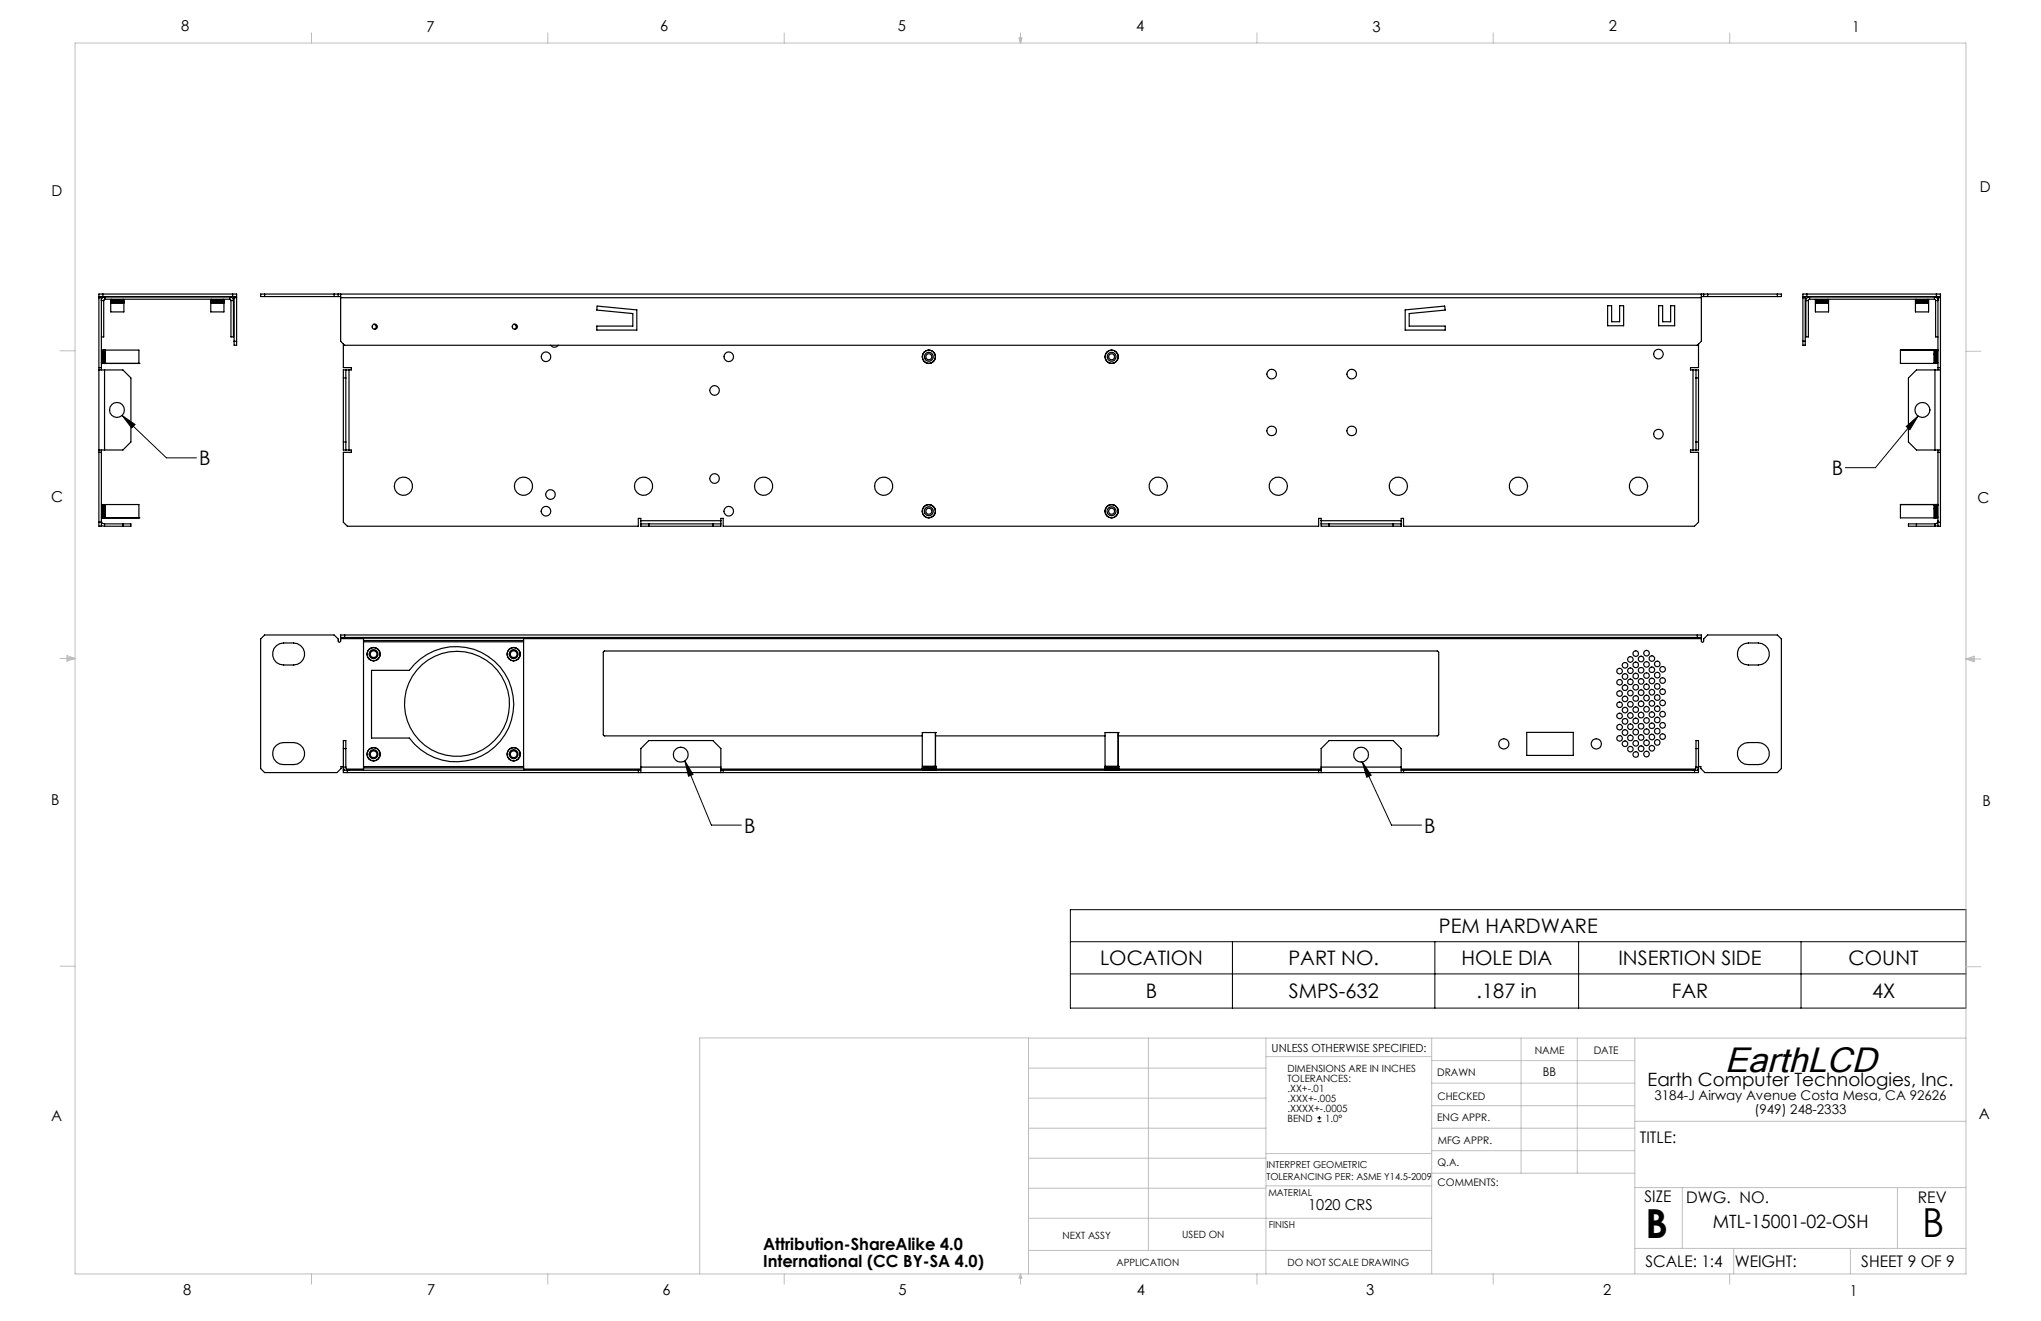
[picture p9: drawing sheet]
<svg xmlns="http://www.w3.org/2000/svg" width="432mm" height="279mm" viewBox="0 0 432 279" stroke-linecap="round" stroke-linejoin="round" font-family="sans-serif">
<g fill="none" stroke="#000" stroke-width=".21">
<path d="M25.8 87.9l9.4 8.9h6.4M25.8 87.9l2.8 1.9-.7 .7zM403.3 90.2l2.5-2.2-1.7 2.9zM405.8 88l-9 10.9h-6.4M144.9 160.9l5.6 13.6h6.3M144.9 160.9l1.7 2.9-.9 .4zM288.2 161.2l1.9 2.8-1 .4zM288.2 161.2l6.2 13.3h6.3M226.4 192.4h189.5v20.8h-189.5zM226.4 199.2h189.5M260.7 199.2v14M303.6 199.2v14"/>
<path d="M334 199.2v14M381 199.2v14M226.4 206h189.5M278.7 237.2h.8M278.7 236.4h.8M279.1 236v.9"/>
</g>
<g fill="none" stroke="#c0c0c0" stroke-width=".21">
<path d="M15.9 9.1h400v260.4h-400zM65.9 6.9v2.2M115.9 6.9v2.2M165.9 6.9v2.2M215.6 8h.6l-.3 1.1zM215.7 8l.2 1.1M215.9 6.9v2.2M216 8l-.1 1.1M265.9 6.9v2.2M315.9 6.9v2.2M365.9 6.9v2.2M12.7 74.2h3.2"/>
<path d="M415.9 74.3h3.2M12.7 139.3h3.2M14.2 139.1l1.7 .2M14.2 138.7l1.7 .6-1.7 .5zM15.9 139.3l-1.7 .3M415.9 139.4h3.2M415.9 139.4l1.8-.6v1.2zM415.9 139.4l1.8 .3M417.7 139.2l-1.8 .2M12.7 204.4h3.2M217.6 219.6v49.9M243 219.6v44.9"/>
<path d="M267.8 219.6v49.9M302.9 219.6v49.9M321.8 219.6v28.5M333.7 219.6v28.5M345.9 219.6v49.9M415.9 204.5h3.2M415.9 219.6l-267.9-.1v50M217.6 238.6h50.2M217.6 232.3h50.2M217.6 225.9h50.2M267.8 223.5h35.1M302.9 233.9h43"/>
<path d="M302.9 229.1h43M302.9 224.3h43M302.9 238.6h43M345.9 237.2h70M217.6 257.7h85.3M217.6 251.3h50.2M217.6 245h50.2M267.8 250.8h35.1M267.8 244h35.1M302.9 248.1h43M302.9 243.4h43M345.9 251.2h70"/>
<path d="M355.9 251.2v12.9M401.4 251.2v12.9M65.9 269.5v2.1M115.9 269.5v2.1M165.9 269.5v2.1M215.9 269.5v2.1M215.9 269.5l.3 .8h-.6zM217.6 264.5h85.3M265.9 269.5v2.1M315.9 269.5v2.1M345.9 264.1h70M365.9 269.5v2.1"/>
<path d="M366.8 264.1v5.4M391.5 264.1v5.4"/>
</g>
<path d="M144.9 160.9l1.7 2.9-.9 .4zM288.2 161.2l1.9 2.8-1 .4zM25.8 87.9l2.8 1.9-.7 .7zM403.3 90.2l2.5-2.2-1.7 2.9z" fill="#000"/>
<g fill="none" stroke="#000" stroke-width=".25">
<path d="M20.9 78.2h1.2M20.9 62.2h29.2v.5h-29.2zM20.9 63h.5M20.9 63v48.3h.5v-16.1M20.9 77.8h.5M21 62.7l-.1 .3M21.4 76.7h.2M21.4 74.2h.2M21.4 63v15.2M21.6 76.9h.1M21.6 76.9v-2.9h.2v2.9M21.6 76.9h.2"/>
<path d="M21.7 62.7l-.3 .3M21.8 62.2v.5M21.8 76.9h.1M21.8 76.8h.1M21.8 74.1h.1M21.9 76.9h.1M21.9 76.9v-2.9h.3v2.9M21.9 76.9h.3M21.9 63.6v7.7h-.5M22.1 78.2h3.9l1.7 1.7v13.6l-1.7 1.7h-3.9M22.1 78.2v17M22.2 76.9h.1"/>
<path d="M22.2 76.8h.1M22.2 74.1h.1M22.2 62.8a.73 .73 0 0 0-.8 .8h.5M22.2 63.3l-.3 .3M22.2 62.8v.5M22.2 62.8h26.4M22.2 63.3h26.4M22.3 76.9h.1M22.3 76.9v-2.9h7.1v2.9M22.3 76.9h7.1M23.4 63.4h2.8v.2h-2.8zM23.4 63.8h2.8v.2h-2.8z"/>
<path d="M23.4 64.1h2.8v1.9h-2.8zM23.5 63.6v.2M23.5 64v.1M23.6 63.3v.1M26.1 63.3v.1M26.1 63.6v.2M26.1 64v.1M29.4 76.9h.1M44.6 63.8h2.8v.2h-2.8zM44.6 63.4h2.8v.2h-2.8zM44.6 64.1h2.8v1.9h-2.8zM44.7 63.6v.2"/>
<path d="M44.7 64v.1M44.7 63.3v.1M47.2 63.3v.1M47.3 63.6v.2M47.3 64v.1M48.6 63.3l.3 .3M48.6 62.8a.78 .78 0 0 1 .8 .8M48.6 62.8v.5M48.9 63.6h.5M48.9 63.6v7.7h.5v-7.7M49.2 62.2v.5M49.3 62.7l.2 .3"/>
<path d="M49.5 63h.6M49.5 63v10h.6v-10M49.5 72.2h.6M50 62.7l.1 .3M56 62.2v.5M70.7 62.2v.5M71.5 62.2h.6M71.5 62.7h.6M71.5 62.2h-16.4v.5h16.4M71.5 62.2v.5M72.1 62.2v.8M72.1 62.2h287.8"/>
<path d="M72.1 63h287.8M72.1 63v9.2l.8 .8h286.2l.8-.8v-9.2M72.6 79.9h.6M72.6 72.8v5h1.7v.4h-.5M73.2 78.2h.6M73.2 78.2h-.6v17h.6M73.2 78.2v17M73.8 78.2v17M79.1 68.6h.1a.55 .55 0 0 1 .4 .5 .55 .55 0 0 1-.4 .5M108.7 68.6h.2a.55 .55 0 0 1 .3 .5 .55 .55 0 0 1-.3 .5M116.5 73a.99 .99 0 0 0 1.6 0M126.3 64.7l8.4 .8v4.3h-8.4v-.8h7.6v-2.7l-7.6-.7z"/>
<path d="M297.3 65.5l8.3-.8 .2 .9-7.7 .7v2.7h7.7v.8h-8.5zM340.1 64.7h.9v3.4h1.7v-3.4h.8v4.2h-3.4zM350.9 64.7h.9v3.4h1.6v-3.4h.9v4.2h-3.4zM358.2 78.2h.6M358.2 78.2v17M358.8 79.9h.5M358.8 78.2v17M358.8 78.2h.5v17h-.5M359.3 72.8v5h-1.7v.4h.6M359.9 62.2v.8M359.9 62.2h.5M359.9 62.7h.5"/>
<path d="M360.4 62.2h16.5v.5h-16.5M360.4 62.2v.5M361.3 62.2v.5M376 62.2v.5M381.4 62.2h29.1v.5h-29.1zM381.4 63h.5M381.4 63v10h.5v-10M381.4 72.2h.5M381.5 62.7l-.1 .3M382.1 63.6h.5M382.1 63.6v7.7h.5v-7.7M382.2 62.7l-.3 .3"/>
<path d="M382.3 62.2v.5M382.8 62.8a.78 .78 0 0 0-.7 .8M382.8 63.3l-.2 .3M382.8 62.8h26.5M382.8 63.3h26.5M382.8 62.8v.5M384.1 64.1h2.8v1.9h-2.8zM384.1 63.8h2.8v.2h-2.8zM384.1 63.4h2.8v.2h-2.8zM384.1 63.6v.2M384.1 64v.1M384.2 63.3v.1"/>
<path d="M386.7 63.3v.1M386.8 63.6v.2M386.8 64v.1M402.1 74v2.9h7.1v-2.9M402.1 74h.1M402.1 74h7.1M405.2 64.1h2.8v1.9h-2.8zM405.2 63.8h2.8v.2h-2.8zM405.2 63.4h2.8v.2h-2.8zM405.3 63.6v.2M405.3 64v.1M405.4 63.3v.1"/>
<path d="M407.9 63.3v.1M408 63.6v.2M408 64v.1M409.2 74h.1M409.2 76.8h.1M409.2 74.1h.1M409.3 63.3l.2 .3M409.3 62.8a.73 .73 0 0 1 .7 .8h-.5M409.3 62.8v.5M409.3 74v2.9h.2v-2.9M409.3 74h.1M409.3 74h.2"/>
<path d="M409.4 78.2h1.1M409.4 78.2h-4l-1.6 1.7v13.6l1.6 1.7h4M409.4 78.2v17M409.5 74h.1M409.5 76.8h.1M409.5 74.1h.1M409.5 63.6v7.7h.5M409.6 74v2.9h.3v-2.9M409.6 74h.1M409.6 74h.3M409.7 62.2v.5M409.8 62.7l.2 .3"/>
<path d="M409.9 74h.1M409.9 76.7h.1M409.9 74.2h.1M410 63h.5M410 77.8h.5M410 63v15.2M410.5 62.7v.3M410.5 63v48.3h-.5v-16.1M20.9 95.2h1.2M20.9 95.7h.5M72.6 93.5h.6M73.2 95.2h.6"/>
<path d="M73.8 95.2h.5v.5h-1.7v14.8l.9 .8h61.5v-1.7h.6v.5M358.2 95.2h.6M358.2 95.2h-.6v.5h1.7v14.8l-.8 .8h-61.6v-1.7h-.5v.5M358.8 93.5h.5M409.4 95.2h1.1M410 95.7h.5M20.9 110.5h.5M21.4 111.1l.7 .2M21.4 110.1a.66 .66 0 0 0 .7 .7M21.4 109.4h.2M21.4 106.9h.2M21.6 109.5h.1"/>
<path d="M21.6 109.5v-2.8h.2v2.8M21.6 109.5h.2M21.8 109.5h.1M21.8 106.8h.1M21.9 109.5h.1M21.9 109.5v-2.8h.3v2.8M21.9 109.5h.3M22.1 110.8h5.6v.5h-5.6M22.1 110.8v.5M22.2 109.5h.1M22.2 106.8h.1M22.3 109.5h.1"/>
<path d="M22.3 109.5v-2.8h7.1v2.8M22.3 109.5h7.1M26 110.8v.5M29.4 109.5h.1M135.6 110.1v.7M135.6 110.8h16.9M135.6 110.8v.5h16.9v-.5M135.6 110.1h16.9M137.3 110.8v.5M150.8 110.8v.5M152.5 110.1v.7M152.5 110.1v-.5h.5v1.7h126v-1.7h.5v.5"/>
<path d="M279.5 110.1v.7M279.5 110.8h16.9M279.5 110.8v.5h16.9v-.5M279.5 110.1h16.9M281.2 110.8v.5M294.7 110.8v.5M296.4 110.1v.7M402.1 106.7v2.8h7.1v-2.8M402.1 106.7h.1M402.1 106.7h7.1M405.4 110.8v.5M409.2 106.7h.1"/>
<path d="M409.2 109.5h.1M409.2 106.8h.1M409.3 106.7v2.8h.2v-2.8M409.3 106.7h.1M409.3 106.7h.2M409.4 110.8h-5.6v.5h5.6M409.4 110.8v.5M409.5 106.7h.1M409.5 109.5h.1M409.5 106.8h.1M409.6 106.7v2.8h.3v-2.8M409.6 106.7h.1"/>
<path d="M409.6 106.7h.3M409.9 106.7h.1M409.9 109.4h.1M409.9 106.9h.1M410 110.1a.66 .66 0 0 1-.6 .7M410 111.1l-.6 .2M410 110.5h.5M58.5 136.6a5.2 5.2 0 0 1 5.1 0 2.31 2.31 0 0 1 .7 2.5 2.31 2.31 0 0 1-2.2 1.6h-2.1a2.31 2.31 0 0 1-2.2-1.6 2.31 2.31 0 0 1 .7-2.5zM72.1 134.8v.3M72.1 135.1v.5a.27 .27 0 0 1-.3 .3 .27 .27 0 0 1-.3-.3v-.5l-.8-.8h-14.7l-.9 .8v27.5l.9 .8h15.3l.8-.8v-.5h.5M72.1 134.8v-.5h287.8v.5M72.1 134.8h287.8"/>
<path d="M72.1 135.1h4.8M72.9 134.3v.5M76.9 135.5v.2M76.9 135.5v-.5h33.9v.5M76.9 135.7v26.4M76.9 135.5h33.9M76.9 135.7h33.9M110.8 135.5v.2M110.8 135.7v26.4M110.8 135.1h249.1M359.1 134.3v.5M359.9 134.8v.3"/>
<path d="M359.9 135.1v.5a.25 .25 0 0 0 .3 .3 .25 .25 0 0 0 .2-.3v-.5l.9-.8h14.7l.9 .8v27.5l-.9 .8h-15.3l-.9-.8v-.5h-.5M368.4 136.6a5.2 5.2 0 0 1 5.1 0 2.31 2.31 0 0 1 .7 2.5 2.31 2.31 0 0 1-2.2 1.6h-2.1a2.31 2.31 0 0 1-2.2-1.6 2.31 2.31 0 0 1 .7-2.5zM58.5 157.6a5.2 5.2 0 0 1 5.1 0 2.31 2.31 0 0 1 .7 2.6 2.31 2.31 0 0 1-2.2 1.5h-2.1a2.31 2.31 0 0 1-2.2-1.5 2.31 2.31 0 0 1 .7-2.6zM72.6 158.3h.6M78.6 141.8h8a12.2 12.2 0 0 1 18-1.9 12.2 12.2 0 0 1 0 18.1 12.2 12.2 0 0 1-18-1.9h-8zM195.1 155.6h-67.3l-.2-.1v-17.6l.2-.2h176.3l.2 .2 .1 17.5-.3 .2h-67.5M197.9 154.9h-2.8v7.2h2.8M197.9 154.9h.1M197.9 154.9v7.2M197.9 155.6h35.9M236.6 154.9h-2.8v7.2h2.8M236.6 154.9h.1"/>
<path d="M236.6 154.9v7.2M323 154.9h9.8v4.9h-9.8zM358.8 158.3h.5M368.4 157.6a5.2 5.2 0 0 1 5.1 0 2.31 2.31 0 0 1 .7 2.6 2.31 2.31 0 0 1-2.2 1.5h-2.1a2.31 2.31 0 0 1-2.2-1.5 2.31 2.31 0 0 1 .7-2.6zM72.6 162.7v.2M72.6 162.9v.5h286.7v-.5M72.6 162.9h63M72.6 162.7h.1M73.2 162.2a.61 .61 0 0 0 .6 .7M73.2 162.2h-.6l.2 .7M73.2 162.2v-5.6h-.6v6.1M73.3 162.7h3.6"/>
<path d="M73.5 162.9v.5M76.9 162.1v.3M76.9 162.4v.5M76.9 162.4h33.9M76.9 162.1h33.9M110.8 162.1v.3M110.8 162.4v.5M110.8 162.7h24.8M135 162.9v.5M135.6 162.2v1.2M135.6 162.2v-3.9l1.7-1.7h13.5l1.7 1.7v3.9M135.6 162.2h16.9"/>
<path d="M152.5 162.2v1.2M152.5 162.9h127M152.5 162.7h42.6M153 162.9v.5M195.2 162.1v.1M195.2 162.4v.2M195.3 162.8v.1M197.8 162.8v.1M197.8 162.1v.1M197.8 162.4v.2M197.9 162.2h-2.8v.2h2.8M197.9 162.6h-2.8v.2h2.8"/>
<path d="M197.9 162.4h.1M197.9 162.2h.1M197.9 162.8h.1M197.9 162.6h.1M197.9 162.1h.1M197.9 162.2v.2M197.9 162.6v.2M197.9 162.7h35.9M233.9 162.1v.1M233.9 162.4v.2M233.9 162.8v.1M236.4 162.8v.1"/>
<path d="M236.5 162.1v.1M236.5 162.4v.2M236.6 162.2h-2.8v.2h2.8M236.6 162.6h-2.8v.2h2.8M236.6 162.4h.1M236.6 162.2h.1M236.6 162.8h.1M236.6 162.6h.1M236.6 162.1h.1M236.6 162.2v.2M236.6 162.6v.2M236.6 162.7h42.9"/>
<path d="M279 162.9v.5M279.5 162.2v1.2M279.5 162.2v-3.9l1.7-1.7h13.5l1.7 1.7v3.9M279.5 162.2h16.9M296.4 162.2v1.2M296.4 162.9h62.9M296.4 162.7h62.3M296.9 162.9v.5M358.5 162.9v.5M358.8 162.2h.5l-.2 .7M358.8 162.2a.61 .61 0 0 1-.6 .7M358.8 162.2v-5.6h.5v6.1"/>
<path d="M359.3 162.7h.1M359.3 162.7v.2"/>
<circle cx="79.3" cy="69.1" r=".54"/>
<circle cx="108.9" cy="69.1" r=".54"/>
<circle cx="115.5" cy="75.5" r="1.01"/>
<circle cx="154.2" cy="75.5" r="1.01"/>
<circle cx="196.5" cy="75.5" r=".64"/>
<circle cx="196.5" cy="75.4" r=".94"/>
<circle cx="196.5" cy="75.5" r="1.4"/>
<circle cx="196.5" cy="75.5" r="1.41"/>
<circle cx="235.2" cy="75.5" r=".64"/>
<circle cx="235.2" cy="75.5" r="1.4"/>
<circle cx="235.2" cy="75.4" r=".94"/>
<circle cx="235.2" cy="75.5" r="1.41"/>
<circle cx="269" cy="79.1" r="1.02"/>
<circle cx="286" cy="79.1" r="1.02"/>
<circle cx="350.9" cy="74.9" r="1.02"/>
<circle cx="24.8" cy="86.7" r="1.58"/>
<circle cx="151.2" cy="82.6" r="1.02"/>
<circle cx="269" cy="91.1" r="1.02"/>
<circle cx="286" cy="91.1" r="1.02"/>
<circle cx="350.9" cy="91.8" r="1.02"/>
<circle cx="406.7" cy="86.7" r="1.58"/>
<circle cx="85.4" cy="102.8" r="1.93"/>
<circle cx="110.8" cy="102.8" r="1.93"/>
<circle cx="115.5" cy="108.1" r="1.02"/>
<circle cx="116.5" cy="104.6" r="1.02"/>
<circle cx="136.2" cy="102.8" r="1.93"/>
<circle cx="151.2" cy="101.2" r="1.02"/>
<circle cx="154.2" cy="108.1" r="1.02"/>
<circle cx="161.6" cy="102.8" r="1.93"/>
<circle cx="187" cy="102.8" r="1.93"/>
<circle cx="196.5" cy="108.1" r="1.41"/>
<circle cx="196.5" cy="108.1" r=".95"/>
<circle cx="196.5" cy="108.1" r=".64"/>
<circle cx="196.5" cy="108.1" r="1.4"/>
<circle cx="235.2" cy="108.1" r=".95"/>
<circle cx="235.2" cy="108.1" r=".64"/>
<circle cx="235.2" cy="108.1" r="1.4"/>
<circle cx="245" cy="102.8" r="1.94"/>
<circle cx="270.4" cy="102.8" r="1.94"/>
<circle cx="295.8" cy="102.8" r="1.94"/>
<circle cx="321.2" cy="102.8" r="1.94"/>
<circle cx="346.6" cy="102.8" r="1.94"/>
<circle cx="79" cy="138.4" r=".95"/>
<circle cx="79" cy="138.4" r="1.41"/>
<circle cx="79" cy="138.4" r="1.4"/>
<circle cx="79" cy="138.4" r=".71"/>
<circle cx="108.7" cy="138.4" r=".95"/>
<circle cx="108.7" cy="138.4" r="1.41"/>
<circle cx="108.7" cy="138.4" r="1.4"/>
<circle cx="108.7" cy="138.4" r=".71"/>
<circle cx="344.9" cy="139.5" r=".59"/>
<circle cx="346.1" cy="138.3" r=".6"/>
<circle cx="347.2" cy="139.4" r=".6"/>
<circle cx="348.3" cy="138.1" r=".6"/>
<circle cx="349.5" cy="139.3" r=".58"/>
<circle cx="79" cy="159.5" r=".95"/>
<circle cx="79" cy="159.5" r="1.41"/>
<circle cx="79" cy="159.5" r="1.4"/>
<circle cx="79" cy="159.5" r=".71"/>
<circle cx="96.7" cy="148.9" r="11.1"/>
<circle cx="108.7" cy="159.5" r=".95"/>
<circle cx="108.7" cy="159.5" r="1.41"/>
<circle cx="108.7" cy="159.5" r="1.4"/>
<circle cx="108.7" cy="159.5" r=".71"/>
<circle cx="144" cy="159.6" r="1.58"/>
<circle cx="288" cy="159.6" r="1.58"/>
<circle cx="318.1" cy="157.3" r="1.09"/>
<circle cx="337.7" cy="157.3" r="1.09"/>
<circle cx="342.6" cy="149.1" r=".59"/>
<circle cx="342.6" cy="151.4" r=".59"/>
<circle cx="342.6" cy="146.7" r=".6"/>
<circle cx="342.7" cy="153.8" r=".6"/>
<circle cx="342.7" cy="156.2" r=".6"/>
<circle cx="342.7" cy="144.3" r=".6"/>
<circle cx="342.7" cy="142" r=".6"/>
<circle cx="343.8" cy="150.2" r=".58"/>
<circle cx="343.8" cy="147.8" r=".58"/>
<circle cx="343.8" cy="145.4" r=".6"/>
<circle cx="343.8" cy="157.3" r=".6"/>
<circle cx="343.8" cy="152.6" r=".59"/>
<circle cx="343.8" cy="154.9" r=".59"/>
<circle cx="343.8" cy="140.7" r=".59"/>
<circle cx="343.8" cy="143.1" r=".59"/>
<circle cx="344.9" cy="146.6" r=".58"/>
<circle cx="344.9" cy="158.5" r=".58"/>
<circle cx="344.9" cy="144.2" r=".6"/>
<circle cx="344.9" cy="156.1" r=".6"/>
<circle cx="344.9" cy="151.3" r=".59"/>
<circle cx="344.9" cy="149" r=".59"/>
<circle cx="344.9" cy="153.7" r=".59"/>
<circle cx="344.9" cy="141.8" r=".59"/>
<circle cx="346.1" cy="145.4" r=".59"/>
<circle cx="346.1" cy="157.2" r=".59"/>
<circle cx="346.1" cy="143" r=".6"/>
<circle cx="346.1" cy="152.5" r=".6"/>
<circle cx="346.1" cy="154.8" r=".6"/>
<circle cx="346.1" cy="140.6" r=".6"/>
<circle cx="346.1" cy="147.7" r=".6"/>
<circle cx="346.1" cy="150.1" r=".6"/>
<circle cx="346.1" cy="159.6" r=".6"/>
<circle cx="347.2" cy="144.1" r=".59"/>
<circle cx="347.2" cy="141.8" r=".59"/>
<circle cx="347.2" cy="156" r=".59"/>
<circle cx="347.2" cy="153.6" r=".59"/>
<circle cx="347.2" cy="151.2" r=".6"/>
<circle cx="347.2" cy="148.9" r=".6"/>
<circle cx="347.2" cy="146.5" r=".6"/>
<circle cx="347.2" cy="158.4" r=".6"/>
<circle cx="348.3" cy="140.5" r=".58"/>
<circle cx="348.3" cy="142.9" r=".58"/>
<circle cx="348.3" cy="154.7" r=".58"/>
<circle cx="348.3" cy="152.4" r=".58"/>
<circle cx="348.3" cy="150" r=".6"/>
<circle cx="348.4" cy="147.6" r=".59"/>
<circle cx="348.4" cy="145.3" r=".59"/>
<circle cx="348.4" cy="157.1" r=".59"/>
<circle cx="348.4" cy="159.5" r=".59"/>
<circle cx="349.5" cy="151.1" r=".58"/>
<circle cx="349.5" cy="148.8" r=".6"/>
<circle cx="349.5" cy="144" r=".59"/>
<circle cx="349.5" cy="146.4" r=".59"/>
<circle cx="349.5" cy="158.2" r=".59"/>
<circle cx="349.5" cy="153.5" r=".59"/>
<circle cx="349.5" cy="155.9" r=".59"/>
<circle cx="349.5" cy="141.7" r=".59"/>
<circle cx="350.6" cy="149.9" r=".59"/>
<circle cx="350.6" cy="147.5" r=".6"/>
<circle cx="350.6" cy="145.2" r=".6"/>
<circle cx="350.6" cy="142.8" r=".6"/>
<circle cx="350.6" cy="157" r=".6"/>
<circle cx="350.6" cy="152.3" r=".6"/>
<circle cx="350.6" cy="154.7" r=".6"/>
<circle cx="350.6" cy="140.4" r=".6"/>
<circle cx="351.7" cy="146.3" r=".59"/>
<circle cx="351.7" cy="148.7" r=".59"/>
<circle cx="351.7" cy="143.9" r=".6"/>
<circle cx="351.7" cy="155.8" r=".6"/>
<circle cx="351.8" cy="141.6" r=".6"/>
<circle cx="351.8" cy="151.1" r=".6"/>
<circle cx="351.8" cy="153.4" r=".6"/>
</g>
<g font-size="8.5">
<text x="348.1" y="261.8">B</text>
<text x="406.7" y="261.6">B</text>
</g>
<text font-size="7.3" x="364.9" y="226.7">EarthLCD</text>
<g font-size="4.2">
<text x="42.1" y="98.4">B</text>
<text x="387.5" y="100.5">B</text>
<text x="157.4" y="176.1">B</text>
<text x="301.3" y="176.1">B</text>
<text x="304.4" y="197.3">PEM HARDWARE</text>
<text x="232.7" y="204.1">LOCATION</text>
<text x="272.6" y="204.1">PART NO.</text>
<text x="309.2" y="204.1">HOLE DIA</text>
<text x="342.4" y="204.1">INSERTION SIDE</text>
<text x="391.1" y="204.1">COUNT</text>
<text x="242.4" y="211.1">B</text>
<text x="272.7" y="211.1">SMPS-632</text>
<text x="312.4" y="211.1">.187 in</text>
<text x="353.7" y="211.1">FAR</text>
<text x="396.1" y="211.1">4X</text>
</g>
<g font-size="3.9">
<text x="348.6" y="229.7">Earth Computer Technologies, Inc.</text>
<text x="362.4" y="259.7">MTL-15001-02-OSH</text>
</g>
<g font-size="3.5">
<text x="161.5" y="264.4">Attribution-ShareAlike 4.0</text>
<text x="161.5" y="268">International (CC BY-SA 4.0)</text>
</g>
<g font-size="3.4">
<text x="346.9" y="241.8">TITLE:</text>
<text x="347.9" y="254.3">SIZE</text>
<text x="356.7" y="254.4">DWG. NO.</text>
<text x="405.7" y="254.5">REV</text>
<text x="348.1" y="267.9">SCALE: 1:4</text>
<text x="367" y="268">WEIGHT:</text>
<text x="393.8" y="267.9">SHEET 9 OF 9</text>
</g>
<g font-size="3.2">
<text x="38.3" y="6.7">8</text>
<text x="90.2" y="6.7">7</text>
<text x="139.7" y="6.5">6</text>
<text x="190" y="6.5">5</text>
<text x="240.4" y="6.5">4</text>
<text x="290.4" y="6.7">3</text>
<text x="340.4" y="6.5">2</text>
<text x="391.9" y="6.7">1</text>
<text x="10.9" y="41.6">D</text>
<text x="418.9" y="40.7">D</text>
<text x="10.9" y="106.3">C</text>
<text x="418.4" y="106.4">C</text>
<text x="10.8" y="170.2">B</text>
<text x="419.4" y="170.6">B</text>
<text x="10.8" y="237.2">A</text>
<text x="418.6" y="236.8">A</text>
<text x="276.8" y="256">1020 CRS</text>
<text x="38.8" y="273.8">8</text>
<text x="90.4" y="273.8">7</text>
<text x="140.2" y="273.8">6</text>
<text x="190.1" y="273.9">5</text>
<text x="240.5" y="273.8">4</text>
<text x="289" y="273.9">3</text>
<text x="339.1" y="273.8">2</text>
<text x="391.4" y="274.1">1</text>
</g>
<g font-size="2.8">
<text x="350" y="232.7">3184-J Airway Avenue Costa Mesa, CA 92626</text>
<text x="371.2" y="235.6">(949) 248-2333</text>
</g>
<text font-size="2.5" x="326.4" y="227.6">BB</text>
<text font-size="2.4" x="269" y="222.4">UNLESS OTHERWISE SPECIFIED:</text>
<g font-size="2.2">
<text x="304.1" y="227.7">DRAWN</text>
<text x="324.7" y="222.9">NAME</text>
<text x="337.2" y="222.9">DATE</text>
<text x="304.1" y="232.6">CHECKED</text>
<text x="304" y="237.2">ENG APPR.</text>
<text x="304.2" y="241.9">MFG APPR.</text>
<text x="304.1" y="246.7">Q.A.</text>
<text x="304.1" y="250.9">COMMENTS:</text>
</g>
<g font-size="2.1">
<text x="272.4" y="226.6">DIMENSIONS ARE IN INCHES</text>
<text x="272.4" y="228.8">TOLERANCES:</text>
<text x="272.4" y="230.9">.XX+-.01</text>
<text x="272.4" y="233">.XXX+-.005</text>
<text x="272.4" y="235.1">.XXXX+-.0005</text>
<text x="272.4" y="237.2">BEND</text>
<text x="280.4" y="237.2">1.0°</text>
<text x="224.8" y="262">NEXT ASSY</text>
<text x="250.1" y="261.9">USED ON</text>
<text x="236.2" y="267.8">APPLICATION</text>
<text x="272.4" y="267.8">DO NOT SCALE DRAWING</text>
</g>
<g font-size="2">
<text x="267.9" y="247.1">INTERPRET GEOMETRIC</text>
<text x="267.9" y="249.6">TOLERANCING PER: ASME Y14.5-2009</text>
<text x="268.3" y="252.9">MATERIAL</text>
<text x="268.4" y="259.7">FINISH</text>
</g>
</svg>
